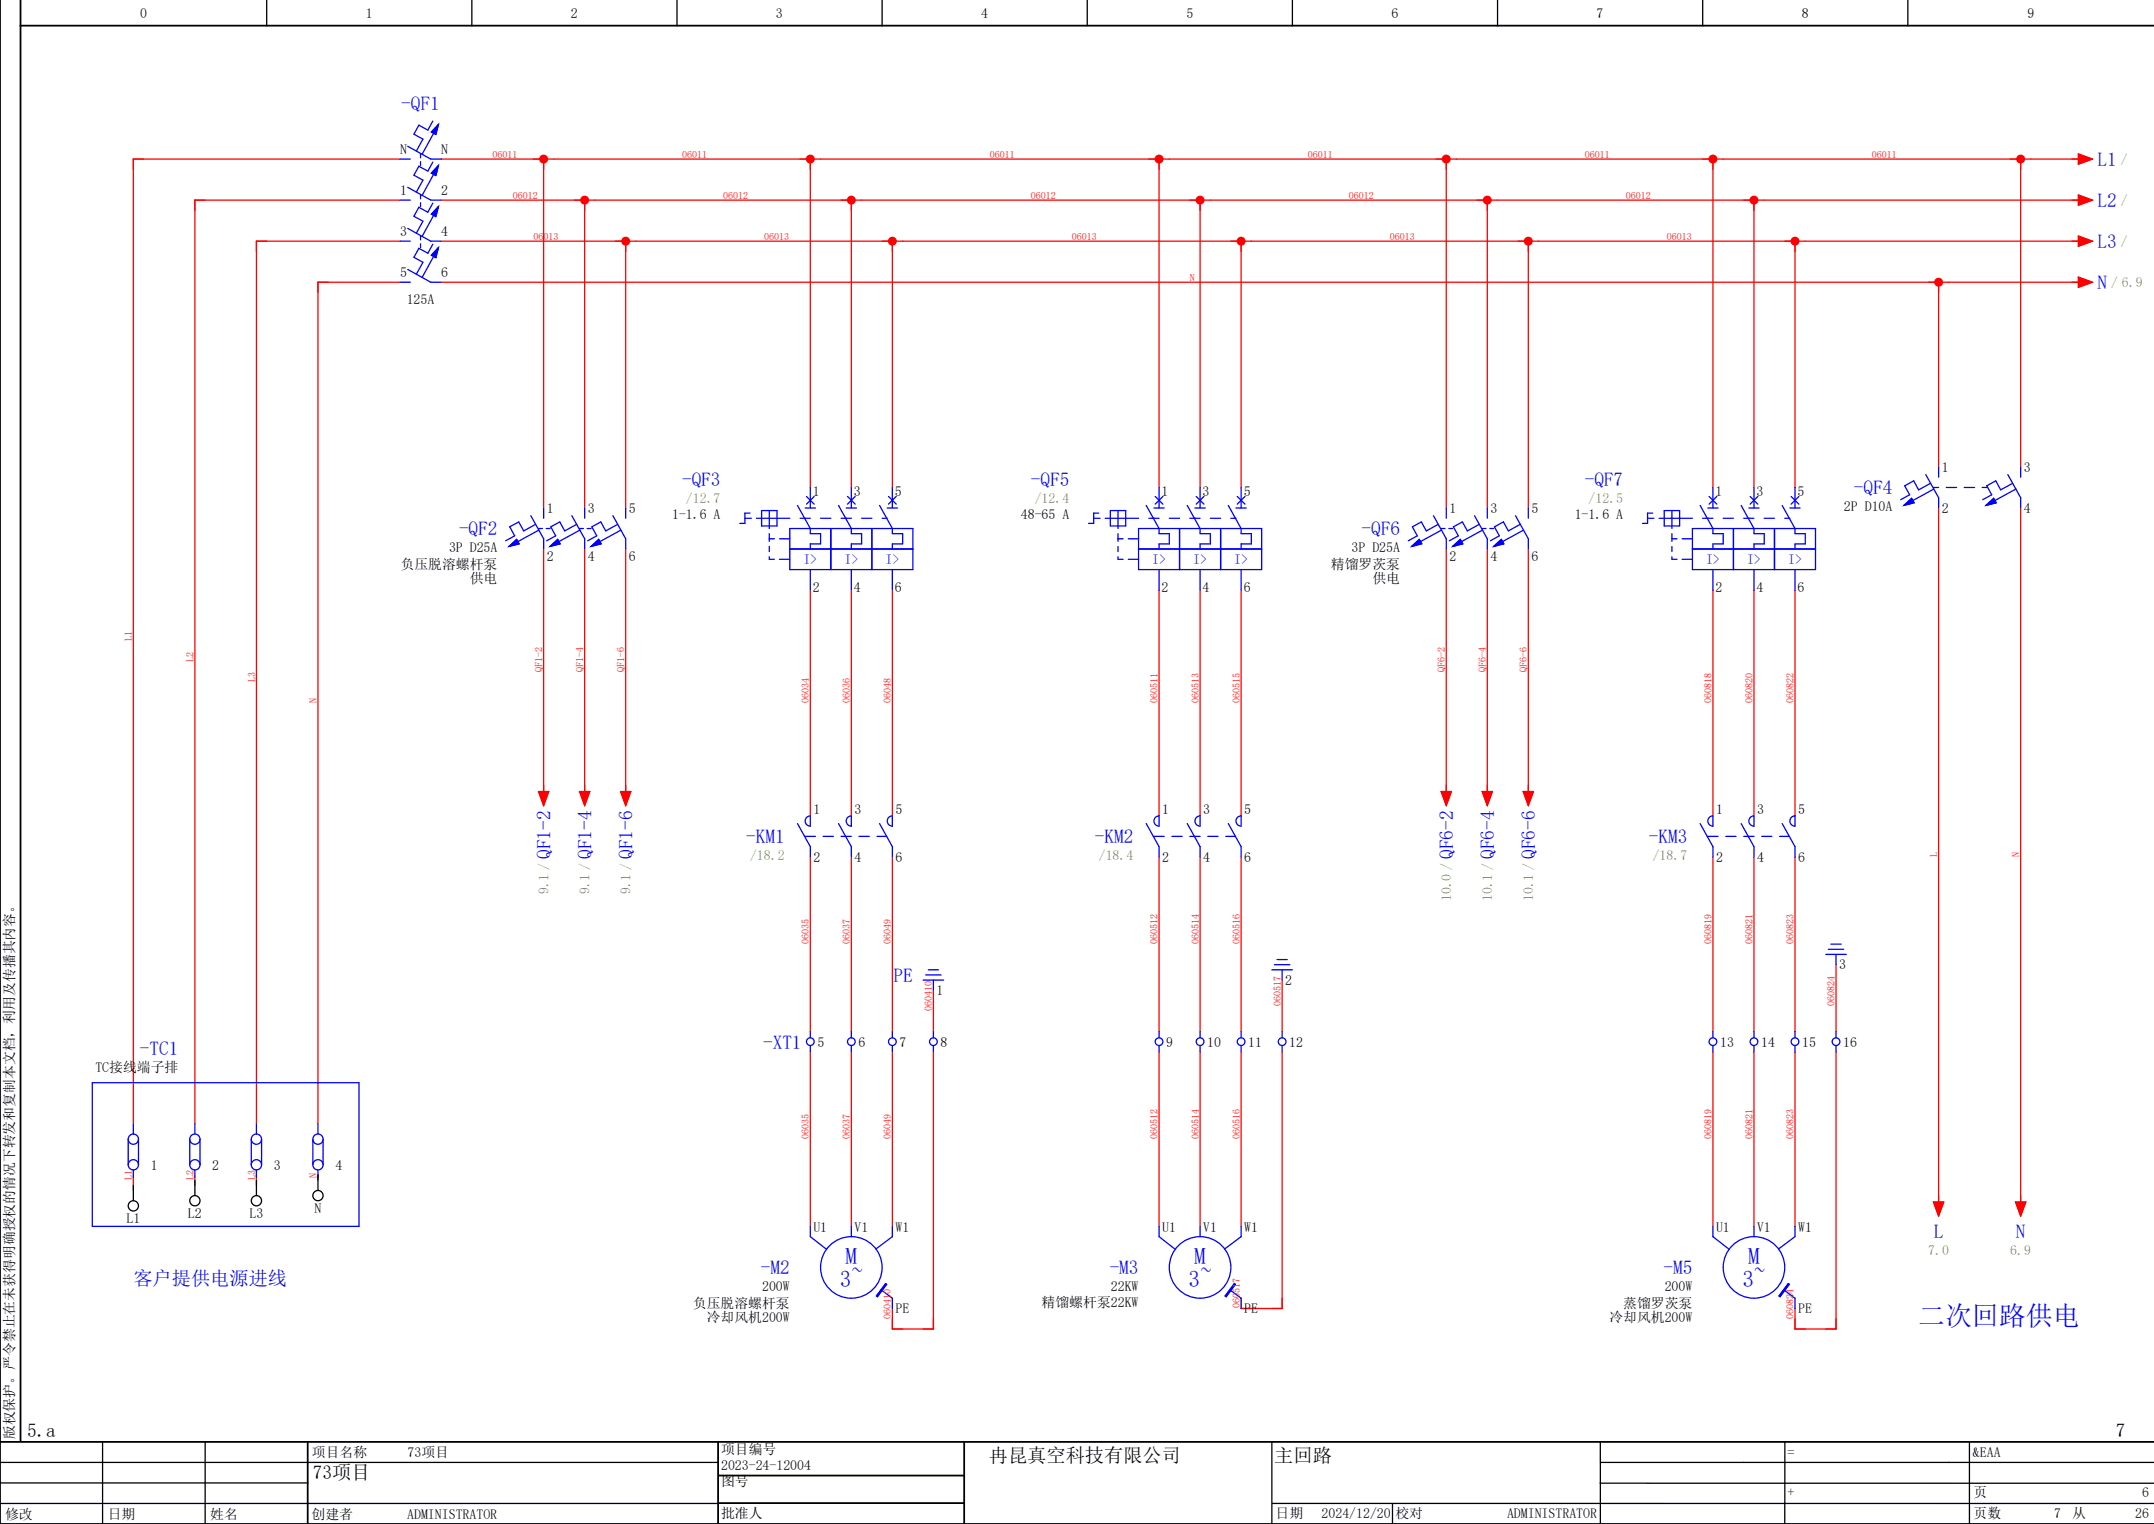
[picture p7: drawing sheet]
<svg xmlns="http://www.w3.org/2000/svg" width="420mm" height="297mm" viewBox="0 0 420 297" stroke-linecap="round" stroke-linejoin="round" font-family="sans-serif">
<g fill="none" stroke="#000" stroke-width=".25">
<path d="M52 0v5M92 0v5M132 0v5M172 0v5M212 0v5M252 0v5M292 0v5M332 0v5M372 0v5M0 293h140M0 285h140M0 289h60"/>
<path d="M20 281v16M40 281v16M248 281.1v15.9M248.1 293h171.9M271.5 293v4M312 281.2l.1 15.5M312 289l107.9 .1M348 281v15.9M384 281.2v15.6M420 285h-108"/>
</g>
<path d="M4 0v281M0 0v297h420M4 5h416M0 281h420M60 281v16M140 287.6h48M140 281v15.8M140.1 292.9h47.9M188 281v16" fill="none" stroke="#000" stroke-width=".35"/>
<g fill="none" stroke="#f00" stroke-width=".25">
<path d="M78 31h-52v188M78 39h-40v180M86 31h72v64M86 39h28v60M106 31v68M116 39h50v56M160 31h66v64M168 39h66v56M228 31h54v68M236 39h54v60M284 31h50v64M292 39h50v56"/>
<path d="M336 31h58v60M344 39h62M396 31h10M78 47h-28v172M78 55h-16v164M86 47h36v52M86 55h292v36M124 47h50v48M176 47h66v48M244 47h54v52M300 47h50v48M352 47h54"/>
<path d="M380 55h26M378 99v136M394 99v136M106 107v48M114 107v48M122 107v48M158 115v44M166 115v44M174 115v44M226 115v44M234 115v44M242 115v44"/>
<path d="M282 107v48M290 107v48M298 107v48M334 115v44M342 115v44M350 115v44M158 167v34M166 167v34M174 167v34M226 167v34M234 167v34M242 167v34"/>
<path d="M334 167v34M342 167v34M350 167v34M182 193v8M250 191v10M358 188v13M158 205v34M166 205v34M174 205v34M182 205v54h-8v-4M226 205v34M234 205v34"/>
<path d="M242 205v34M250 205v50h-8M334 205v34M342 205v34M350 205v34M358 205v54h-8v-4M26 229v3M38 229v2M50 229v2M62 229v1"/>
</g>
<circle cx="106" cy="31" r=".88" fill="#f00"/>
<path d="M112 39h4M114 39v2" fill="none" stroke="#f00" stroke-width=".25"/>
<circle cx="114" cy="39" r=".88" fill="#f00"/>
<path d="M120 47h4M122 47v2" fill="none" stroke="#f00" stroke-width=".25"/>
<circle cx="122" cy="47" r=".88" fill="#f00"/>
<path d="M392 31h4M394 31v2" fill="none" stroke="#f00" stroke-width=".25"/>
<circle cx="394" cy="31" r=".88" fill="#f00"/>
<path d="M376 55h4M378 55v2" fill="none" stroke="#f00" stroke-width=".25"/>
<circle cx="378" cy="55" r=".88" fill="#f00"/>
<g fill="none" stroke="#00f" stroke-width=".25">
<path d="M148.5 99.5h3v3h-3zM150 99.5v3.5M155.5 98.5l2.5 4.5v1h2v2h-2v1M157 99h2M157.2 96.8l1.5 1.5M158 95v4M158.7 96.8l-1.5 1.5M163.5 98.5l2.5 4.5v1h2v2h-2v1M165 99h2M165.2 96.8l1.5 1.5M166 95v4M166.7 96.8l-1.5 1.5"/>
<path d="M171.5 98.5l2.5 4.5v1h2v2h-2v1M173 99h2M173.2 96.8l1.5 1.5M174 95v4M174.7 96.8l-1.5 1.5M145.2 101h1.3M146.3 100h-1.1v2h-.9M147.5 101h6.5M150 104v1.5M150 106.5v1M150 108.5v.5h1M150 105h1"/>
<path d="M152 105h2M152 109h2M154 107h24M154 103h24v8h-24zM156 101h2M158 111v4M160 101h2M162 103v8M164 101h2M166 111v4M168 101h2M170 103v8"/>
<path d="M172 101h1M174 111v4"/>
</g>
<path d="M156 31h4M158 31v2" fill="none" stroke="#f00" stroke-width=".25"/>
<circle cx="158" cy="31" r=".88" fill="#f00"/>
<path d="M164 39h4M166 39v2" fill="none" stroke="#f00" stroke-width=".25"/>
<circle cx="166" cy="39" r=".88" fill="#f00"/>
<path d="M172 47h4M174 47v2" fill="none" stroke="#f00" stroke-width=".25"/>
<circle cx="174" cy="47" r=".88" fill="#f00"/>
<g fill="none" stroke="#00f" stroke-width=".25">
<path d="M216.5 99.5h3v3h-3zM218 99.5v3.5M223.5 98.5l2.5 4.5v1h2v2h-2v1M225 99h2M225.3 96.8l1.5 1.5M226 95v4M226.8 96.8l-1.5 1.5M231.5 98.5l2.5 4.5v1h2v2h-2v1M233 99h2M233.2 96.8l1.5 1.5M234 95v4M234.7 96.8l-1.5 1.5"/>
<path d="M239.5 98.5l2.5 4.5v1h2v2h-2v1M241 99h2M241.2 96.8l1.5 1.5M242 95v4M242.7 96.8l-1.5 1.5M213.2 101h1.3M214.3 100h-1.1v2h-.9M215.5 101h6.5M218 104v1.5M218 106.5v1M218 108.5v.5h1M218 105h1"/>
<path d="M220 105h2M220 109h2M222 107h24M222 103h24v8h-24zM224 101h2M226 111v4M228 101h2M230 103v8M232 101h2M234 111v4M236 101h2M238 103v8"/>
<path d="M240 101h1M242 111v4"/>
</g>
<path d="M224 31h4M226 31v2" fill="none" stroke="#f00" stroke-width=".25"/>
<circle cx="226" cy="31" r=".88" fill="#f00"/>
<path d="M232 39h4M234 39v2" fill="none" stroke="#f00" stroke-width=".25"/>
<circle cx="234" cy="39" r=".88" fill="#f00"/>
<path d="M240 47h4M242 47v2" fill="none" stroke="#f00" stroke-width=".25"/>
<circle cx="242" cy="47" r=".88" fill="#f00"/>
<path d="M280 31h4M282 31v2" fill="none" stroke="#f00" stroke-width=".25"/>
<circle cx="282" cy="31" r=".88" fill="#f00"/>
<path d="M288 39h4M290 39v2" fill="none" stroke="#f00" stroke-width=".25"/>
<circle cx="290" cy="39" r=".88" fill="#f00"/>
<path d="M296 47h4M298 47v2" fill="none" stroke="#f00" stroke-width=".25"/>
<circle cx="298" cy="47" r=".88" fill="#f00"/>
<g fill="none" stroke="#00f" stroke-width=".25">
<path d="M324.5 99.5h3v3h-3zM326 99.5v3.5M331.5 98.5l2.5 4.5v1h2v2h-2v1M333 99h2M333.3 96.8l1.5 1.5M334 95v4M334.8 96.8l-1.5 1.5M339.5 98.5l2.5 4.5v1h2v2h-2v1M341 99h2M341.3 96.8l1.5 1.5M342 95v4M342.8 96.8l-1.5 1.5"/>
<path d="M347.5 98.5l2.5 4.5v1h2v2h-2v1M349 99h2M349.2 96.8l1.6 1.5M350 95v4M350.8 96.8l-1.6 1.5M321.3 101h1.2M322.3 100h-1v2h-1.1M323.5 101h6.5M326 104v1.5M326 106.5v1M326 108.5v.5h1M326 105h1"/>
<path d="M328 105h2M328 109h2M330 107h24M330 103h24v8h-24zM332 101h2M334 111v4M336 101h2M338 103v8M340 101h2M342 111v4M344 101h2M346 103v8"/>
<path d="M348 101h1M350 111v4"/>
</g>
<path d="M332 31h4M334 31v2" fill="none" stroke="#f00" stroke-width=".25"/>
<circle cx="334" cy="31" r=".88" fill="#f00"/>
<path d="M340 39h4M342 39v2" fill="none" stroke="#f00" stroke-width=".25"/>
<circle cx="342" cy="39" r=".88" fill="#f00"/>
<path d="M348 47h4M350 47v2" fill="none" stroke="#f00" stroke-width=".25"/>
<circle cx="350" cy="47" r=".88" fill="#f00"/>
<g fill="none" stroke="#00f" stroke-width=".25">
<path d="M78 31h2M78 39h2M79.5 28.5l4.5 2.5h2M79.5 36.5l4.5 2.5h2M82 30v.8M82 31.5v.8M82 38v.8M82 39.5v.8M84.4 31.6l-1 1.8-1.7-1-1 1.7 1.8 1-1.3 2.3M84.4 23.6l-1 1.8-1.7-1-1 1.7 1.8 1-1.3 2.3M84.4 39.6l-1 1.8-1.7-1-1 1.7 1.8 1-1.3 2.3M84.5 34l-2.2 4.1"/>
<path d="M84.5 26l-2.2 4.1M85.5 32.2l-.5 2-.9-.5zM85.5 24.2l-.5 2-.9-.5zM78 55h2M78 47h2M79.5 52.5l4.5 2.5h2M79.5 44.5l4.5 2.5h2M82 46v.8M82 47.5v.8M84.4 47.6l-1 1.8-1.7-1-1 1.7 1.8 1-1.3 2.3M84.5 50l-2.2 4.1M84.5 42l-2.2 4.1"/>
<path d="M85.5 48.2l-.5 2-.9-.5zM85.5 40.2l-.5 2-.9-.5zM106 99v2M114 99v2M122 99v2M282 99v2M290 99v2M298 99v2M371.2 98.5l1.5-1.4 .5 .9zM375.5 92.5l2.5 4.5v2M376.4 94.2l-2.3 1.3-1-1.8-1.7 1 1 1.7-1.8 1M377 95h1"/>
<path d="M377.1 95.3l-4.1 2.2M378 91v2M379.5 95h2M383 95h2M386.5 95h1M387.2 98.5l1.5-1.4 .5 .9zM391.5 92.5l2.5 4.5v2M392.4 94.2l-2.3 1.3-1-1.8-1.7 1 1 1.7-1.8 1M393.1 95.3l-4.1 2.2M394 91v2M99.2 106.5l1.5-1.4 .5 .9zM103.5 100.5l2.5 4.5v2"/>
<path d="M104.4 102.2l-2.3 1.3-1-1.8-1.7 1 1 1.7-1.8 1M105 103h.8M105.1 103.3l-4.1 2.2M106.5 103h.8M107.2 106.5l1.5-1.4 .5 .9zM111.5 100.5l2.5 4.5v2M112.4 102.2l-2.3 1.3-1-1.8-1.7 1 1 1.7-1.8 1M113 103h.8M113.1 103.3l-4.1 2.2M114.5 103h.8M115.2 106.5l1.5-1.4 .5 .9zM119.5 100.5l2.5 4.5v2"/>
<path d="M120.4 102.2l-2.3 1.3-1-1.8-1.7 1 1 1.7-1.8 1M121.1 103.3l-4.1 2.2M275.2 106.5l1.5-1.4 .5 .9zM279.5 100.5l2.5 4.5v2M280.4 102.2l-2.3 1.3-1-1.8-1.7 1 1 1.7-1.8 1M281 103h.7M281.1 103.3l-4.1 2.2M282.5 103h.7M283.2 106.5l1.5-1.4 .5 .9zM287.5 100.5l2.5 4.5v2M288.4 102.2l-2.3 1.3-1-1.8-1.7 1 1 1.7-1.8 1M289 103h.8"/>
<path d="M289.1 103.3l-4.1 2.2M290.5 103h.8M291.2 106.5l1.5-1.4 .5 .9zM295.5 100.5l2.5 4.5v2M296.4 102.2l-2.3 1.3-1-1.8-1.7 1 1 1.7-1.8 1M297.1 103.3l-4.1 2.2M157.3 159.3l.7-.3v2a1 1 0 0 1-.9-.6 1 1 0 0 1 .2-1.1zM165.3 159.3l.7-.3v2a1 1 0 0 1-.9-.6 1 1 0 0 1 .2-1.1zM173.3 159.3l.7-.3v2a1 1 0 0 1-.9-.6 1 1 0 0 1 .2-1.1zM225.3 159.3l.7-.3v2a1 1 0 0 1-.9-.6 1 1 0 0 1 .2-1.1zM233.3 159.3l.7-.3v2a1 1 0 0 1-.9-.6 1 1 0 0 1 .2-1.1zM241.3 159.3l.7-.3v2a1 1 0 0 1-.9-.6 1 1 0 0 1 .2-1.1z"/>
<path d="M333.3 159.3l.7-.3v2a1 1 0 0 1-.9-.6 1 1 0 0 1 .2-1.1zM341.3 159.3l.7-.3v2a1 1 0 0 1-.9-.6 1 1 0 0 1 .2-1.1zM349.3 159.3l.7-.3v2a1 1 0 0 1-.9-.6 1 1 0 0 1 .2-1.1zM155.5 160.5l2.5 4.5v2M156.9 163h2.1M160.5 163h2M163.5 160.5l2.5 4.5v2M164 163h2M167.5 163h2M171 163h1.9M171.5 160.5l2.5 4.5M174 165v2"/>
<path d="M223.5 160.5l2.5 4.5v2M224.9 163h2.1M228.5 163h2M231.5 160.5l2.5 4.5v2M232 163h2M235.5 163h2M239 163h1.9M239.5 160.5l2.5 4.5M242 165v2M331.5 160.5l2.5 4.5v2M332.9 163h2.1M336.5 163h2"/>
<path d="M339.5 160.5l2.5 4.5v2M340 163h2M343.5 163h2M347 163h1.9M347.5 160.5l2.5 4.5v2M180 191h4M180.5 190h3M181 189h2M182 191v2M248 189h4M248.5 188h3M249 187h2"/>
<path d="M250 189v2M356 186h4M356.5 185h3M357 184h2M358 186v2M18 211h52v28h-52zM26 219v2M38 219v2M50 219v2M62 219v2M158 201v1.2M158 203.7v1.3"/>
<path d="M166 201v1.2M166 203.7v1.3M174 201v1.2M174 203.7v1.3M182 201v1.2M182 203.7v1.3M226 201v1.2M226 203.7v1.3M234 201v1.2M234 203.7v1.3M242 201v1.2M242 203.7v1.3"/>
<path d="M250 201v1.2M250 203.7v1.3M334 201v1.2M334 203.7v1.3M342 201v1.2M342 203.7v1.3M350 201v1.2M350 203.7v1.3M358 201v1.2M358 203.7v1.3M25 222v5M26 228v1.5"/>
<path d="M27 222v5M37 222v5M38 228v1.5M39 222v5M49 222v5M50 228v1.5M51 222v5M61 222v5M62 228v1.5M63 222v5M158 239v2l3.2 2.5M166 239v2"/>
<path d="M174 239v2l-3.2 2.4M226 239v2l3.2 2.5M234 239v2M242 239v2l-3.2 2.4M334 239v2l3.2 2.5M342 239v2M350 239v2l-3.2 2.4M171.8 251.4l2.2 1.6v2M172.7 250.1l.2 .2-1.8 2.4-.2-.1zM239.8 251.4l2.2 1.6v2M240.7 250.1l.2 .2-1.8 2.4-.2-.1zM347.8 251.4l2.2 1.6v2"/>
<path d="M348.7 250.1l.2 .2-1.8 2.4-.2-.1z"/>
<circle cx="158" cy="203" r=".75"/>
<circle cx="166" cy="203" r=".75"/>
<circle cx="174" cy="203" r=".75"/>
<circle cx="182" cy="203" r=".75"/>
<circle cx="226" cy="203" r=".75"/>
<circle cx="234" cy="203" r=".75"/>
<circle cx="242" cy="203" r=".75"/>
<circle cx="250" cy="203" r=".75"/>
<circle cx="334" cy="203" r=".75"/>
<circle cx="342" cy="203" r=".75"/>
<circle cx="350" cy="203" r=".75"/>
<circle cx="358" cy="203" r=".75"/>
<circle cx="26" cy="227" r="1"/>
<circle cx="26" cy="222" r="1"/>
<circle cx="38" cy="227" r="1"/>
<circle cx="38" cy="222" r="1"/>
<circle cx="50" cy="227" r="1"/>
<circle cx="50" cy="222" r="1"/>
<circle cx="62" cy="227" r="1"/>
<circle cx="62" cy="222" r="1"/>
<circle cx="166" cy="247" r="6"/>
<circle cx="234" cy="247" r="6"/>
<circle cx="342" cy="247" r="6"/>
</g>
<g fill="none" stroke="#f00" stroke-width=".25">
<path d="M404 31h1.2M404 39h1.2M405.2 30l2.8 1-2.8 1zM405.2 38l2.8 1-2.8 1zM404 47h1.2M404 55h1.2M405.2 46l2.8 1-2.8 1zM405.2 54l2.8 1-2.8 1zM105 154.2h2l-1 2.8zM106 153v1.2M113 154.2h2l-1 2.8zM114 153v1.2"/>
<path d="M121 154.2h2l-1 2.8zM122 153v1.2M281 154.2h2l-1 2.8zM282 153v1.2M289 154.2h2l-1 2.8zM290 153v1.2M297 154.2h2l-1 2.8zM298 153v1.2M377 234.3h2l-1 2.7zM378 233v1.3M393 234.3h2l-1 2.7zM394 233v1.3"/>
<path d="M174 257v2h2M182 257v2h-2M242 253v2h2M250 253v2h-2M350 257v2h2M358 257v2h-2"/>
</g>
<g fill="#00f" stroke="#00f" stroke-width=".19">
<path d="M172.7 250.1l.2 .2-1.8 2.4-.2-.1z"/>
<path d="M371.2 98.5l1.5-1.4 .5 .9z"/>
<path d="M387.2 98.5l1.5-1.4 .5 .9z"/>
<path d="M240.7 250.1l.2 .2-1.8 2.4-.2-.1z"/>
<path d="M85.5 32.2l-.5 2-.9-.5z"/>
<path d="M85.5 40.2l-.5 2-.9-.5z"/>
<path d="M85.5 24.2l-.5 2-.9-.5z"/>
<path d="M85.5 48.2l-.5 2-.9-.5z"/>
<path d="M107.2 106.5l1.5-1.4 .5 .9z"/>
<path d="M115.2 106.5l1.5-1.4 .5 .9z"/>
<path d="M99.2 106.5l1.5-1.4 .5 .9z"/>
<path d="M283.2 106.5l1.5-1.4 .5 .9z"/>
<path d="M291.2 106.5l1.5-1.4 .5 .9z"/>
<path d="M275.2 106.5l1.5-1.4 .5 .9z"/>
<path d="M348.7 250.1l.2 .2-1.8 2.4-.2-.1z"/>
</g>
<g fill="#f00" stroke="#f00" stroke-width=".19">
<path d="M405.2 30l2.8 1-2.8 1z"/>
<path d="M405.2 46l2.8 1-2.8 1z"/>
<path d="M405.2 54l2.8 1-2.8 1z"/>
<path d="M405.2 38l2.8 1-2.8 1z"/>
<path d="M377 234.3h2l-1 2.7z"/>
<path d="M393 234.3h2l-1 2.7z"/>
<path d="M105 154.2h2l-1 2.8z"/>
<path d="M113 154.2h2l-1 2.8z"/>
<path d="M121 154.2h2l-1 2.8z"/>
<path d="M281 154.2h2l-1 2.8z"/>
<path d="M289 154.2h2l-1 2.8z"/>
<path d="M297 154.2h2l-1 2.8z"/>
</g>
<g fill="none" stroke="#000" stroke-width=".25">
<path d="M26 231v3M38 230v3M50 230v3M62 229v3"/>
<circle cx="26" cy="235" r="1"/>
<circle cx="38" cy="234" r="1"/>
<circle cx="50" cy="234" r="1"/>
<circle cx="62" cy="233" r="1"/>
</g>
<text font-size="5.3" fill="#00f" x="374" y="258.3">二次回路供电</text>
<g font-size="4.5" fill="#00f">
<text x="163.7" y="250.9">3~</text>
<text x="164.9" y="246.4">M</text>
<text x="231.7" y="250.9">3~</text>
<text x="232.9" y="246.4">M</text>
<text x="339.8" y="250.9">3~</text>
<text x="340.9" y="246.4">M</text>
</g>
<g font-size="3.7" fill="#00f">
<text x="78.2" y="21.5">-QF1</text>
<text x="409" y="32.3">L1</text>
<text x="409" y="40.3">L2</text>
<text x="409" y="48.3">L3</text>
<text x="409" y="56.3">N</text>
<text x="133" y="94.7">-QF3</text>
<text x="201" y="94.7">-QF5</text>
<text x="309" y="94.7">-QF7</text>
<text x="361.5" y="96.3">-QF4</text>
<text x="89.5" y="104.3">-QF2</text>
<text x="265.5" y="104.3">-QF6</text>
<text x="107.3" y="167.4" transform="rotate(-90 107.3 167.4)">QF1-2</text>
<text x="115.3" y="167.4" transform="rotate(-90 115.3 167.4)">QF1-4</text>
<text x="123.3" y="167.4" transform="rotate(-90 123.3 167.4)">QF1-6</text>
<text x="145.5" y="164.3">-KM1</text>
<text x="213.5" y="164.3">-KM2</text>
<text x="283.3" y="167.4" transform="rotate(-90 283.3 167.4)">QF6-2</text>
<text x="291.3" y="167.4" transform="rotate(-90 291.3 167.4)">QF6-4</text>
<text x="299.3" y="167.4" transform="rotate(-90 299.3 167.4)">QF6-6</text>
<text x="321.5" y="164.3">-KM3</text>
<text x="174.3" y="191.3">PE</text>
<text x="27.3" y="205.6">-TC1</text>
<text x="148.8" y="204.3">-XT1</text>
<text x="377.1" y="241.2">L</text>
<text x="393.1" y="241.2">N</text>
<text x="26" y="250.5">客户提供电源进线</text>
<text x="148.4" y="248.3">-M2</text>
<text x="216.4" y="248.3">-M3</text>
<text x="324.4" y="248.3">-M5</text>
</g>
<g font-size="3.7">
<text x="5.3" y="280">5.a</text>
<text x="412.6" y="280">7</text>
<text x="192.8" y="285">冉昆真空科技有限公司</text>
<text x="248.5" y="284.9">主回路</text>
<text x="61" y="288.2">73项目</text>
</g>
<g font-size="2.7">
<text x="27.3" y="3.6">0</text>
<text x="71.3" y="3.6">1</text>
<text x="111.3" y="3.6">2</text>
<text x="151.3" y="3.6">3</text>
<text x="191.3" y="3.6">4</text>
<text x="231.3" y="3.6">5</text>
<text x="271.3" y="3.5">6</text>
<text x="311.3" y="3.5">7</text>
<text x="351.3" y="3.5">8</text>
<text x="395.3" y="3.5">9</text>
<text x="78" y="30">N</text>
<text x="86" y="30">N</text>
<text x="78" y="38">1</text>
<text x="86" y="38">2</text>
<text x="78" y="46">3</text>
<text x="86" y="46">4</text>
<text x="78" y="54">5</text>
<text x="79.3" y="59.3">125A</text>
<text x="86" y="54">6</text>
<text x="378.6" y="92">1</text>
<text x="394.6" y="92">3</text>
<text x="106.6" y="100">1</text>
<text x="114.6" y="100">3</text>
<text x="122.6" y="100">5</text>
<text x="131" y="101.2">1-1.6 A</text>
<text x="158.5" y="96.6">1</text>
<text x="166.5" y="96.6">3</text>
<text x="174.5" y="96.6">5</text>
<text x="199" y="101.2">48-65 A</text>
<text x="226.5" y="96.6">1</text>
<text x="234.5" y="96.6">3</text>
<text x="242.5" y="96.6">5</text>
<text x="282.6" y="100">1</text>
<text x="290.6" y="100">3</text>
<text x="298.6" y="100">5</text>
<text x="307.1" y="101.2">1-1.6 A</text>
<text x="334.5" y="96.6">1</text>
<text x="342.5" y="96.6">3</text>
<text x="350.5" y="96.6">5</text>
<text x="359.6" y="99.6">2P D10A</text>
<text x="378.6" y="99.9">2</text>
<text x="394.6" y="99.9">4</text>
<text x="87.5" y="107.6">3P D25A</text>
<text x="263.5" y="107.6">3P D25A</text>
<text x="78.1" y="110.9">负压脱溶螺杆泵</text>
<text x="91.6" y="113.6">供电</text>
<text x="106.6" y="109.3">2</text>
<text x="114.6" y="109.3">4</text>
<text x="122.6" y="109.3">6</text>
<text x="259.5" y="110.9">精馏罗茨泵</text>
<text x="267.6" y="113.6">供电</text>
<text x="282.6" y="109.3">2</text>
<text x="290.6" y="109.3">4</text>
<text x="298.6" y="109.3">6</text>
<text x="158.5" y="115.3">2</text>
<text x="166.5" y="115.3">4</text>
<text x="174.5" y="115.3">6</text>
<text x="226.5" y="115.3">2</text>
<text x="234.5" y="115.3">4</text>
<text x="242.5" y="115.3">6</text>
<text x="334.5" y="115.3">2</text>
<text x="342.5" y="115.3">4</text>
<text x="350.5" y="115.3">6</text>
<text x="158.6" y="158.6">1</text>
<text x="166.6" y="158.6">3</text>
<text x="174.6" y="158.6">5</text>
<text x="226.6" y="158.6">1</text>
<text x="234.6" y="158.6">3</text>
<text x="242.6" y="158.6">5</text>
<text x="334.6" y="158.6">1</text>
<text x="342.6" y="158.6">3</text>
<text x="350.6" y="158.6">5</text>
<text x="158.6" y="167.9">2</text>
<text x="166.6" y="167.9">4</text>
<text x="174.6" y="167.9">6</text>
<text x="226.6" y="167.9">2</text>
<text x="234.6" y="167.9">4</text>
<text x="242.6" y="167.9">6</text>
<text x="334.6" y="167.9">2</text>
<text x="342.6" y="167.9">4</text>
<text x="350.6" y="167.9">6</text>
<text x="250.6" y="191.9">2</text>
<text x="358.6" y="188.9">3</text>
<text x="182.6" y="193.9">1</text>
<text x="159.4" y="204">5</text>
<text x="167.4" y="204">6</text>
<text x="175.4" y="204">7</text>
<text x="183.4" y="204">8</text>
<text x="227.4" y="204">9</text>
<text x="235.4" y="204">10</text>
<text x="243.4" y="204">11</text>
<text x="251.4" y="204">12</text>
<text x="335.4" y="204">13</text>
<text x="343.4" y="204">14</text>
<text x="351.4" y="204">15</text>
<text x="359.4" y="204">16</text>
<text x="18.6" y="208.9">TC接线端子排</text>
<text x="29.4" y="228">1</text>
<text x="41.4" y="228">2</text>
<text x="53.4" y="228">3</text>
<text x="65.4" y="228">4</text>
<text x="24.6" y="238.3">L1</text>
<text x="36.7" y="237.3">L2</text>
<text x="48.7" y="237.3">L3</text>
<text x="61.3" y="236.3">N</text>
<text x="158.6" y="240">U1</text>
<text x="166.6" y="240">V1</text>
<text x="174.6" y="240">W1</text>
<text x="226.6" y="240">U1</text>
<text x="234.6" y="240">V1</text>
<text x="242.6" y="240">W1</text>
<text x="334.6" y="240">U1</text>
<text x="342.6" y="240">V1</text>
<text x="350.6" y="240">W1</text>
<text x="148.6" y="251.6">200W</text>
<text x="216.6" y="251.6">22KW</text>
<text x="324.6" y="251.6">200W</text>
<text x="135.1" y="254.9">负压脱溶螺杆泵</text>
<text x="137.8" y="257.6">冷却风机200W</text>
<text x="174.6" y="255.9">PE</text>
<text x="203.1" y="254.7">精馏螺杆泵22KW</text>
<text x="242.6" y="255.9">PE</text>
<text x="313.8" y="257.6">冷却风机200W</text>
<text x="316.5" y="254.9">蒸馏罗茨泵</text>
<text x="350.6" y="255.9">PE</text>
<text x="2.8" y="280.5" transform="rotate(-90 2.8 280.5)">版权保护。严令禁止在未获得明确授权的情况下转发和复制本文档，利用及传播其内容。</text>
<text x="60.8" y="284">项目名称</text>
<text x="79.5" y="284">73项目</text>
<text x="140.6" y="286.5">2023-24-12004</text>
<text x="140.6" y="283.4">项目编号</text>
<text x="348.5" y="284">=</text>
<text x="384.7" y="284">&amp;EAA</text>
<text x="140.6" y="289.7">图号</text>
<text x="348.5" y="291.8">+</text>
<text x="384.8" y="291.8">页</text>
<text x="417.7" y="291.8">6</text>
<text x="1" y="296">修改</text>
<text x="21" y="296">日期</text>
<text x="41" y="296">姓名</text>
<text x="60.8" y="296">创建者</text>
<text x="79.4" y="296">ADMINISTRATOR</text>
<text x="140.6" y="295.8">批准人</text>
<text x="248.7" y="295.8">日期</text>
<text x="257.7" y="295.8">2024/12/20</text>
<text x="272.1" y="295.8">校对</text>
<text x="293.9" y="295.8">ADMINISTRATOR</text>
<text x="384.8" y="295.8">页数</text>
<text x="400.5" y="295.8">7</text>
<text x="404" y="295.8">从</text>
<text x="416.3" y="295.8">26</text>
</g>
<g font-size="2.7" fill="#7ca552">
<text x="413.5" y="32">/</text>
<text x="413.5" y="40">/</text>
<text x="413.5" y="48">/</text>
<text x="411.6" y="56">/ 6.9</text>
<text x="133.8" y="98.1">/12.7</text>
<text x="201.8" y="98.1">/12.4</text>
<text x="309.8" y="98.1">/12.5</text>
<text x="146.3" y="167.6">/18.2</text>
<text x="214.3" y="167.6">/18.4</text>
<text x="322.3" y="167.6">/18.7</text>
<text x="107" y="174.3" transform="rotate(-90 107 174.3)">9.1 /</text>
<text x="115" y="174.3" transform="rotate(-90 115 174.3)">9.1 /</text>
<text x="123" y="174.3" transform="rotate(-90 123 174.3)">9.1 /</text>
<text x="283" y="175.7" transform="rotate(-90 283 175.7)">10.0 /</text>
<text x="291" y="175.7" transform="rotate(-90 291 175.7)">10.1 /</text>
<text x="299" y="175.7" transform="rotate(-90 299 175.7)">10.1 /</text>
<text x="376" y="244.6">7.0</text>
<text x="392" y="244.6">6.9</text>
</g>
<g font-size="2.7" fill="#00f">
<text x="156.6" y="110">I&gt;</text>
<text x="164.6" y="110">I&gt;</text>
<text x="172.7" y="110">I&gt;</text>
<text x="224.6" y="110">I&gt;</text>
<text x="232.6" y="110">I&gt;</text>
<text x="240.6" y="110">I&gt;</text>
<text x="332.7" y="110">I&gt;</text>
<text x="340.6" y="110">I&gt;</text>
<text x="348.6" y="110">I&gt;</text>
</g>
<g font-size="2" fill="#f00">
<text x="96" y="30.7">06011</text>
<text x="133" y="30.7">06011</text>
<text x="193" y="30.7">06011</text>
<text x="255" y="30.7">06011</text>
<text x="309" y="30.7">06011</text>
<text x="365" y="30.7">06011</text>
<text x="100" y="38.7">06012</text>
<text x="141" y="38.7">06012</text>
<text x="201" y="38.7">06012</text>
<text x="263" y="38.7">06012</text>
<text x="317" y="38.7">06012</text>
<text x="104" y="46.7">06013</text>
<text x="149" y="46.7">06013</text>
<text x="209" y="46.7">06013</text>
<text x="271" y="46.7">06013</text>
<text x="325" y="46.7">06013</text>
<text x="232" y="54.7">N</text>
<text x="25.7" y="125" transform="rotate(-90 25.7 125)">L1</text>
<text x="37.7" y="129" transform="rotate(-90 37.7 129)">L2</text>
<text x="105.7" y="131" transform="rotate(-90 105.7 131)">QF1-2</text>
<text x="113.7" y="131" transform="rotate(-90 113.7 131)">QF1-4</text>
<text x="121.7" y="131" transform="rotate(-90 121.7 131)">QF1-6</text>
<text x="281.7" y="131" transform="rotate(-90 281.7 131)">QF6-2</text>
<text x="289.7" y="131" transform="rotate(-90 289.7 131)">QF6-4</text>
<text x="297.7" y="131" transform="rotate(-90 297.7 131)">QF6-6</text>
<text x="49.7" y="133" transform="rotate(-90 49.7 133)">L3</text>
<text x="61.7" y="137" transform="rotate(-90 61.7 137)">N</text>
<text x="157.7" y="137" transform="rotate(-90 157.7 137)">06034</text>
<text x="165.7" y="137" transform="rotate(-90 165.7 137)">06036</text>
<text x="173.7" y="137" transform="rotate(-90 173.7 137)">06048</text>
<text x="225.7" y="137" transform="rotate(-90 225.7 137)">060511</text>
<text x="233.7" y="137" transform="rotate(-90 233.7 137)">060513</text>
<text x="241.7" y="137" transform="rotate(-90 241.7 137)">060515</text>
<text x="333.7" y="137" transform="rotate(-90 333.7 137)">060818</text>
<text x="341.7" y="137" transform="rotate(-90 341.7 137)">060820</text>
<text x="349.7" y="137" transform="rotate(-90 349.7 137)">060822</text>
<text x="377.7" y="167" transform="rotate(-90 377.7 167)">L</text>
<text x="393.7" y="167" transform="rotate(-90 393.7 167)">N</text>
<text x="157.7" y="184" transform="rotate(-90 157.7 184)">06035</text>
<text x="165.7" y="184" transform="rotate(-90 165.7 184)">06037</text>
<text x="173.7" y="184" transform="rotate(-90 173.7 184)">06049</text>
<text x="225.7" y="184" transform="rotate(-90 225.7 184)">060512</text>
<text x="233.7" y="184" transform="rotate(-90 233.7 184)">060514</text>
<text x="241.7" y="184" transform="rotate(-90 241.7 184)">060516</text>
<text x="333.7" y="184" transform="rotate(-90 333.7 184)">060819</text>
<text x="341.7" y="184" transform="rotate(-90 341.7 184)">060821</text>
<text x="349.7" y="184" transform="rotate(-90 349.7 184)">060823</text>
<text x="181.7" y="197" transform="rotate(-90 181.7 197)">060410</text>
<text x="249.7" y="196" transform="rotate(-90 249.7 196)">060517</text>
<text x="357.7" y="196" transform="rotate(-90 357.7 196)">060824</text>
<text x="157.7" y="222" transform="rotate(-90 157.7 222)">06035</text>
<text x="165.7" y="222" transform="rotate(-90 165.7 222)">06037</text>
<text x="173.7" y="222" transform="rotate(-90 173.7 222)">06049</text>
<text x="225.7" y="222" transform="rotate(-90 225.7 222)">060512</text>
<text x="233.7" y="222" transform="rotate(-90 233.7 222)">060514</text>
<text x="241.7" y="222" transform="rotate(-90 241.7 222)">060516</text>
<text x="333.7" y="222" transform="rotate(-90 333.7 222)">060819</text>
<text x="341.7" y="222" transform="rotate(-90 341.7 222)">060821</text>
<text x="349.7" y="222" transform="rotate(-90 349.7 222)">060823</text>
<text x="25.7" y="230" transform="rotate(-90 25.7 230)">L1</text>
<text x="37.7" y="230" transform="rotate(-90 37.7 230)">L2</text>
<text x="49.7" y="230" transform="rotate(-90 49.7 230)">L3</text>
<text x="61.7" y="229.5" transform="rotate(-90 61.7 229.5)">N</text>
<text x="173.7" y="257" transform="rotate(-90 173.7 257)">060410</text>
<text x="241.7" y="255" transform="rotate(-90 241.7 255)">060517</text>
<text x="349.7" y="257" transform="rotate(-90 349.7 257)">060824</text>
</g>
</svg>
